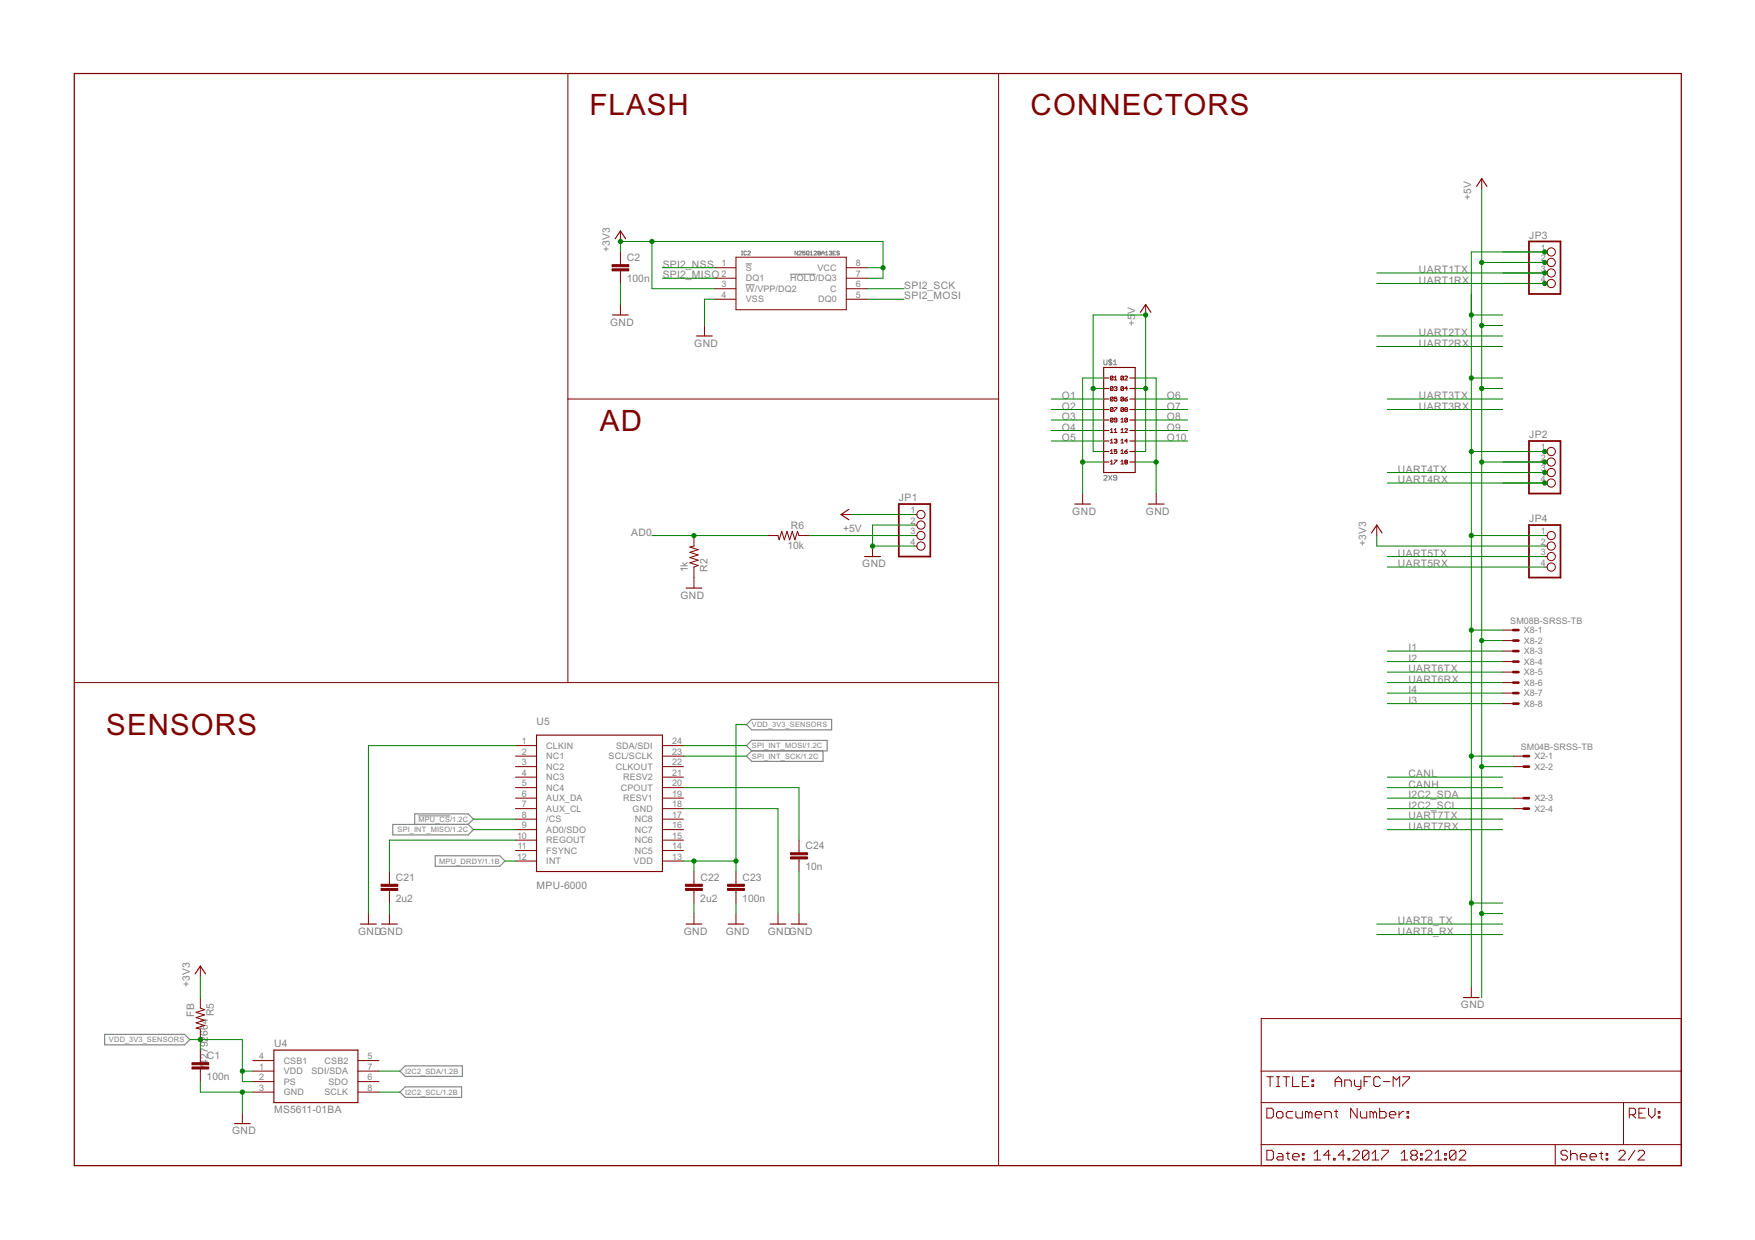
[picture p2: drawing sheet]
<svg xmlns="http://www.w3.org/2000/svg" width="297mm" height="210mm" viewBox="0 0 297 210" stroke-linecap="round" stroke-linejoin="round" font-family="sans-serif">
<g fill="none" stroke="#808080" stroke-width=".17">
<path d="M125.5 43.2h.2M125.5 42.5h.2M125.6 42.5v.7M126.2 44.7h1.1M126.2 48.2h1.5M126.3 42.6l-.1-.1-.3 .1v.5l.1 .1 .3-.1M126.6 42.6l.1-.1 .3 .1-.4 .6h.4M133.7 46.4h4.3M135 42.5v.7l-.4-.7v.7M135.2 42.6l.1-.1 .3 .1-.4 .6h.4M136.3 42.5h-.5v.3l.3-.1 .2 .1-.1 .4-.4-.1M136.5 42.6l.1-.1 .3 .1-.1 .6-.3-.1z"/>
<path d="M136.7 42.9l.2 .3M137.1 43.2h.5M137.1 42.7l.3-.2v.7M137.8 42.6l.1-.1 .3 .1-.4 .6h.4M138.5 42.8l-.1 .1 .1 .3 .4-.1-.2-.3M138.5 42.8l-.1-.1 .1-.2 .4 .1-.2 .2M138.5 42.8h.2M139.1 42.8h.4M139.1 43.2v-.5l.2-.2 .2 .2v.5M139.7 43.2h.4M139.7 42.7l.2-.2v.7M140.4 42.6l.3-.1 .1 .1-.1 .2"/>
<path d="M140.6 42.8h.1M140.7 42.8l.1 .1-.1 .3-.3-.1M141 42.8h.2M141.4 42.5h-.4v.7h.4M142.1 42.6l-.1-.1-.4 .1 .2 .2 .3 .1-.1 .3-.4-.1M186.8 60.9v.7l.2 .1h.2l.2-.1v-.7M187.9 60.8v1.1M188.2 61l-.1-.1-.5 .1 .2 .3h.3l.1 .2-.1 .2h-.3l-.2-.1M188.5 61.7h.5M188.5 61.2l.2-.3v.8M186.8 80.6l.2-.1 .4 .1v.2l-.6 .5h.6M187.6 80.5l.6 .8"/>
<path d="M188.2 80.5l-.6 .8M189 80.9h-.4l-.1-.1 .1-.3 .4 .1v.6l-.1 .1-.4-.1M70.8 138.1h5.4"/>
</g>
<path d="M66.5 139.6h12.7l.9 .8-.9 .9h-12.7zM70.2 139.6v-1.8h9l.9 .9-.9 .9M126.3 126.2l.9-.9h12.8v1.8h-12.8zM126.3 122.7l.9-.9h13.6v1.7h-13.6zM127.2 127.1l-.9 .9 .9 .9h12.1v-1.8M73.7 144.9h10.9l.9 .9-.9 .8h-10.9zM17.7 175.1h13.5l.9 .9-.9 .9h-13.5zM67.7 181.3l.9-.9h9.7v1.8h-9.7zM67.7 184.9l.9-.9h9.5v1.8h-9.5z" fill="none" stroke="#808080" stroke-width=".19"/>
<g fill="none" stroke="#800000" stroke-width=".17">
<path d="M96.1 12.4v103.1M169 12.4v184.9M105 39.1v1.8M250.8 30.2v1.8M105 42.7v2.1M105 45.9v2.1M105 51.5v1.8M119.2 55.1v1.8M121 45.3h3.6M121 47.1h3.6M121 48.9h3.6M121 50.7h3.6"/>
<path d="M124.6 43.5h18.6v8.9h-18.6zM143.2 45.3h3.6M143.2 47.1h3.6M143.2 48.9h3.6M143.2 50.7h3.6M193.9 51.5v1.8M261.5 42.7h.4M261.5 44.4h.4M261.5 46.2h.4M261.5 48h.4M96.1 67.5h72.9M187.9 73.2h.5"/>
<path d="M187.9 74.5l.3-.2v.7M187.9 72.8l.3-.2v.6M187.9 76.3l.3-.2v.7M187.9 78.1l.3-.2v.6M187.9 75h.5M187.9 76.8h.5M187.9 78.5h.5M188.4 63.8l-.4-.1-.1 .5M188.4 65.6l-.4-.2-.1 .6M188.4 67.3l-.4-.1-.1 .6M188.4 69.1l-.4-.1-.1 .6M188.4 70.9l-.4-.1-.1 .5"/>
<path d="M188.4 63.8l-.1 .5-.4-.1M188.4 65.6l-.1 .5-.4-.1M188.4 67.3l-.1 .6-.4-.1M188.4 69.1l-.1 .6-.4-.1M188.4 70.9l-.1 .5-.4-.1M188.4 63.8l-.5 .4M188.4 65.6l-.5 .4M188.4 67.3l-.5 .5M188.4 69.1l-.5 .5M188.4 70.9l-.5 .4M188.6 64.3h.4M188.6 63.9l.2-.2v.6"/>
<path d="M188.6 72.8l.2-.2v.6M188.6 65.6l.3-.2 .1 .2-.1 .2M188.6 69h.4l-.4 .7M188.6 74.4l.3-.1 .1 .1-.1 .3M188.6 77.9h.4l-.4 .6M188.6 73.2h.4M188.8 65.8h.1M188.8 74.7h.1M188.9 65.8l.1 .1-.1 .2-.3-.1M188.9 74.7l.1 .1-.1 .2-.3-.1M189 67.2h-.4v.3l.2-.1 .2 .1-.1 .4-.3-.1M189 71.1h-.3l-.1-.1 .1-.2 .3 .1v.4l-.1 .1-.3-.1"/>
<path d="M189 76.1h-.4v.3l.2-.1 .2 .1-.1 .4-.3-.2M189.7 71.4h.5M189.7 71l.2-.2v.6M189.7 72.8l.2-.2v.6M189.7 74.5l.2-.2v.7M189.7 76.3l.2-.2v.7M189.7 78.1l.2-.2v.6M189.7 73.2h.5M189.7 75h.5M189.7 76.8h.5M189.7 78.5h.5M190.2 63.8l-.4-.1-.1 .5"/>
<path d="M190.2 65.6l-.4-.2-.1 .6M190.2 63.8v.4l-.1 .1-.4-.1M190.2 65.6l-.1 .5-.4-.1M190.2 67.3l-.4-.1-.1 .6M190.2 69.1l-.4-.1-.1 .6M190.2 67.3v.5l-.1 .1-.4-.1M190.2 69.1v.5l-.1 .1-.4-.1M190.2 63.8l-.5 .4M190.2 65.6l-.5 .4M190.2 67.3l-.5 .5M190.2 69.1l-.5 .5M190.4 67.5h.3l.1 .3-.3 .1z"/>
<path d="M190.4 63.8l.1-.1 .3 .1-.4 .5h.4M190.4 72.7l.1-.1 .3 .1-.4 .5h.4M190.4 76.4h.3l.1 .2-.3 .2zM190.5 69.3l-.1-.1 .1-.2 .3 .1-.1 .2M190.5 69.3l-.1 .1 .1 .3 .3-.1-.1-.3M190.5 78.2l-.1-.1 .1-.2 .3 .1-.1 .2M190.5 78.2l-.1 .1 .1 .2 .3-.1-.1-.2M190.5 69.3h.2M190.5 78.2h.2M190.8 70.9l-.1 .5-.3-.1M190.8 65.8h-.4l.3-.4v.7M190.8 74.7h-.4l.3-.4v.7"/>
<path d="M190.8 67.2l-.4 .3M190.8 70.9l-.1-.1-.3 .1v.4M190.8 70.9l-.4 .4M190.8 76.1l-.4 .3M261.5 76.4h.4M261.5 78.2h.4M261.5 80h.4M117.5 90.7v1.7l-.7 .2 1.4 .4-1.4 .5 1.4 .4-1.4 .5 1.4 .4-1.4 .5 1.4 .4-.7 .3v3.5M129.9 90.7h1.8l.2 .7 .4-1.5 .5 1.5 .4-1.5 .4 1.5 .5-1.5 .4 1.5 .5-1.5 .2 .8h1.8M142.3 87.1h1.8M147.7 92.4v1.8M154.8 90.7h.4"/>
<path d="M154.8 87.1h.4M154.8 88.9h.4M154.8 92.4h.4M183.2 83.5v1.8M195.7 83.5v1.8M233 88.9v1.8M261.5 90.7h.4M261.5 92.4h.4M261.5 81.8h.4M261.5 94.2h.4M261.5 96h.4M12.6 115.5h156.4"/>
<path d="M254.3 115.5h1.8M254.3 106.7h1.8M254.3 108.4h1.8M254.3 110.2h1.8M254.3 112h1.8M254.3 113.8h1.8M254.3 117.3h1.8M254.3 119.1h1.8M87.2 126.2h3.6M87.2 128h3.6M87.2 129.8h3.6M87.2 131.6h3.6"/>
<path d="M87.2 133.3h3.6M87.2 135.1h3.6M87.2 136.9h3.6M87.2 138.7h3.6M112.1 126.2h3.6M112.1 128h3.6M112.1 129.8h3.6M112.1 131.6h3.6M112.1 133.3h3.6M112.1 135.1h3.6M112.1 136.9h3.6M112.1 138.7h3.6"/>
<path d="M256.1 128h1.8M256.1 129.8h1.8M256.1 135.1h1.8M256.1 136.9h1.8M62.4 154.6v1.8M65.9 147.5v2.2M65.9 150.7v2.2M65.9 154.6v1.8M87.2 140.4h3.6M87.2 142.2h3.6M87.2 144h3.6M87.2 145.8h3.6"/>
<path d="M112.1 140.4h3.6M112.1 142.2h3.6M112.1 144h3.6M112.1 145.8h3.6M117.5 147.5v2.2M117.5 150.7v2.2M117.5 154.6v1.8M124.6 147.5v2.2M124.6 150.7v2.2M124.6 154.6v1.8M131.7 154.6v1.8M135.2 142.2v2.1"/>
<path d="M135.2 145.4v2.1M135.2 154.6v1.8M33.9 163.5v1.8M33.9 168.9v1.7l.7 .3-1.4 .5 1.4 .4-1.4 .5 1.4 .4-1.4 .4 1.4 .5-1.4 .4 .7 .2v1.8M33.9 177.8v2.1M42.8 179.5h3.6M60.6 179.5h3.5M213.5 172.4h71.1v24.9h-71.1zM249 167.1v1.8M33.9 181v2.1M41 188.4v1.8M42.8 181.3h3.6"/>
<path d="M42.8 183.1h3.6M42.8 184.9h3.6M60.6 181.3h3.5M60.6 183.1h3.5M60.6 184.9h3.5M213.5 181.3h71.1M213.5 186.6h71.1M213.5 193.8h71.1M214.4 187.6h.8l.3 .3v1.1l-.3 .3h-.8zM214.4 194.7h.8l.3 .3v1.1l-.3 .3h-.8zM214.4 182.3h1.1M215 182.3v1.6"/>
<path d="M216 182.3h.6M216 183.9h.6M216.3 195.3h.6l.2 .2v.9h-.8l-.3-.3 .3-.3h.8M216.3 188.2h.6l.2 .2v.6l-.2 .3h-.6l-.3-.3v-.6zM216.3 182.3v1.6M217.1 182.3h1.1M217.7 195.3h.5M217.7 182.3v1.6M218 195v1.1l.2 .3M218.8 195.8h1.1v-.3l-.3-.2h-.5l-.3 .2v.6l.3 .3h.5M218.8 182.3v1.6h1.1M218.8 188.2h-.8l-.3 .2v.6l.3 .3h.8"/>
<path d="M219.3 188.2v.8l.3 .3h.8v-1.1M220.4 183.1h.6M220.4 196.1h.3v.3h-.3zM220.4 195.3h.3v.2h-.3zM221.5 182.3h-1.1v1.6h1.1M221.5 188.4l-.3-.2h-.2v1.1M221.5 188.4l.3-.2 .3 .2v.9M221.5 188.4v.9M222.1 182.8h.2v.3h-.2zM222.1 183.6h.2v.3h-.2zM222.4 196.4h1.1M222.4 195.3l.6-.6v1.7"/>
<path d="M222.6 188.7h1.1v-.3l-.3-.2h-.5l-.3 .2v.6l.3 .3h.5M224.2 189.3v-1.1h.9l.2 .2v.9M225.1 195.5h-1.1l.9-.8v1.7M225.7 196.1h.3v.3h-.3zM225.9 188.2h.5M226 183.1h1.1M226 183.9v-1.1l.5-.5 .6 .5v1.1M226.1 187.9v1.1l.3 .3M227.6 195.5h-1.1l.8-.8v1.7M227.6 183.9v-1.1h.8l.3 .3v.8M228.2 196.1h.2v.3h-.2zM229 195l.2-.3h.6l.3 .3v.3l-1.1 1.1h1.1"/>
<path d="M229.3 182.8v.8l.2 .3h.8M229.7 187.6v1.7l-1.1-1.7v1.7M230.3 188.2v.8l.2 .3h.8v-1.1M230.3 182.8v1.4l-.2 .3h-.3M230.9 183.1h.5M231.7 195v1.1l-.3 .3h-.5l-.3-.3M231.7 195l-.3-.3h-.5l-.3 .3v1.1M231.7 195l-1.1 1.1M232 182.3h-1.1v1.6M232.2 196.4h1.1M232.2 195.3l.6-.6v1.7M232.4 188.4l-.2-.2h-.3v1.1"/>
<path d="M232.4 188.4v.9M232.4 188.4l.3-.2 .3 .2v.9M233.5 187.6v1.7h.8l.3-.3v-.6l-.3-.2h-.8M233.6 182.5l-.3-.2h-.5l-.3 .2v1.1l.3 .3h.5l.3-.3M233.9 194.7h1.1v.3l-1.1 1.1v.3M234.2 183.1h1M235.2 188.7h1v-.3l-.2-.2h-.6l-.2 .2v.6l.2 .3h.6M235.8 183.9v-1.6l.5 .5 .6-.5v1.6M236.8 188.2v1.1M237.2 196.4h1.1M237.2 195.3l.5-.6v1.7M237.4 182.3h1.1v.2l-1.1 1.1v.3"/>
<path d="M237.6 188.2h-.3l-.5 .5M238.1 189h.3v.3h-.3zM238.1 188.2h.3v.2h-.3zM239.1 195.5l-.3 .3v.3l.3 .3h.5l.3-.3v-.3l-.3-.3M239.1 195.5l-.3-.2v-.3l.3-.3h.5l.3 .3v.3l-.3 .2M239.1 195.5h.5M240.4 196.1h.3v.3h-.3zM240.4 195.3h.3v.2h-.3zM241.2 195l.3-.3h.6l.2 .3v.3l-1.1 1.1h1.1M242.9 196.4h1.1M242.9 195.3l.5-.6v1.7M244.5 196.1h.3v.3h-.3z"/>
<path d="M244.5 195.3h.3v.2h-.3zM246.4 195v1.1l-.3 .3h-.5l-.3-.3M246.4 195l-.3-.3h-.5l-.3 .3v1.1M246.4 195l-1.1 1.1M247 195l.2-.3h.6l.3 .3v.3l-1.1 1.1h1.1M263.2 193.8v3.5M265.3 195l-.3-.3h-.5l-.3 .3v.3l.3 .2h.5l.3 .3v.3l-.3 .3h-.5l-.3-.3M265.8 195.5l.3-.2h.6l.2 .2v.9M265.8 194.7v1.7M267.5 195.8h1.1v-.3l-.3-.2h-.6l-.2 .2v.6l.2 .3h.6M269.1 195.8h1.1v-.3l-.3-.2h-.5l-.3 .2v.6l.3 .3h.5M270.7 195.3h.6"/>
<path d="M271 195v1.1l.3 .3M271.8 196.1h.3v.3h-.3zM271.8 195.3h.3v.2h-.3zM274 195l.3-.3h.5l.3 .3v.3l-1.1 1.1h1.1M274.8 186.6v7.2M275.8 188.7h.8l.2-.3v-.5l-.2-.3h-.8v1.7M276.3 188.7l.5 .6M276.7 194.7l-1.1 1.7M277.2 195l.3-.3h.6l.2 .3v.3l-1.1 1.1h1.1M277.4 188.4h.5M278.5 187.6h-1.1v1.7h1.1M279 187.6v1.1l.6 .6 .5-.6v-1.1"/>
<path d="M280.7 189h.2v.3h-.2zM280.7 188.2h.2v.2h-.2z"/>
<circle cx="262.6" cy="48" r=".7"/>
<circle cx="262.6" cy="42.7" r=".7"/>
<circle cx="262.6" cy="46.2" r=".7"/>
<circle cx="262.6" cy="44.4" r=".7"/>
<circle cx="262.6" cy="80" r=".7"/>
<circle cx="262.6" cy="76.4" r=".7"/>
<circle cx="262.6" cy="78.2" r=".7"/>
<circle cx="155.9" cy="90.7" r=".7"/>
<circle cx="155.9" cy="88.9" r=".7"/>
<circle cx="155.9" cy="92.4" r=".7"/>
<circle cx="155.9" cy="87.1" r=".7"/>
<circle cx="262.6" cy="94.2" r=".7"/>
<circle cx="262.6" cy="96" r=".7"/>
<circle cx="262.6" cy="92.4" r=".7"/>
<circle cx="262.6" cy="90.7" r=".7"/>
<circle cx="262.6" cy="81.8" r=".7"/>
</g>
<g fill="none" stroke="#800000" stroke-width=".19">
<path d="M249.9 31.6l.9-1.4 .9 1.4M103.7 53.3h2.6M104.1 40.4l.9-1.3 .9 1.3M117.9 56.9h2.7M193 52.9l.9-1.4 .9 1.4M186.8 62.2h5.3v17.8h-5.3zM186.8 64h.9M186.8 65.8h.9M186.8 67.5h.9M186.8 69.3h.9M186.8 71.1h.9M186.8 72.9h.9"/>
<path d="M186.8 74.7h.9M186.8 76.4h.9M186.8 78.2h.9M191.2 64h.9M191.2 65.8h.9M191.2 67.5h.9M191.2 69.3h.9M191.2 71.1h.9M191.2 72.9h.9M191.2 74.7h.9M191.2 76.4h.9M191.2 78.2h.9"/>
<path d="M116.1 99.5h2.7M143.7 86.2l-1.4 .9 1.4 .9M146.3 94.2h2.7M181.9 85.3h2.7M194.4 85.3h2.6M232.1 90.2l.9-1.3 .9 1.3M90.8 124.4h21.3v23.1h-21.3zM61 156.4h2.7M64.6 156.4h2.6M116.1 156.4h2.7M123.2 156.4h2.7M130.3 156.4h2.7"/>
<path d="M133.9 156.4h2.7M33 164.9l.9-1.4 .9 1.4M46.4 177.8h14.2v8.8h-14.2zM247.7 168.9h2.6M39.7 190.2h2.7"/>
</g>
<g fill="#800000" stroke="#800000" stroke-width=".17">
<path d="M32.5 180.6h2.8v.4h-2.8z"/>
<path d="M32.5 179.9h2.8v.3h-2.8z"/>
<path d="M64.5 150.4h2.8v.3h-2.8z"/>
<path d="M64.5 149.7h2.8v.3h-2.8z"/>
<path d="M116 150.4h2.9v.3h-2.9z"/>
<path d="M116 149.7h2.9v.3h-2.9z"/>
<path d="M133.8 145.1h2.9v.3h-2.9z"/>
<path d="M133.8 144.4h2.9v.3h-2.9z"/>
<path d="M123.1 150.4h2.9v.3h-2.9z"/>
<path d="M123.1 149.7h2.9v.3h-2.9z"/>
<path d="M103.6 45.5h2.8v.3h-2.8z"/>
<path d="M103.6 44.8h2.8v.3h-2.8z"/>
</g>
<path d="M12.6 12.4h272v184.9h-272z" fill="none" stroke="#800000" stroke-width=".21"/>
<path d="M256.1 106.7h.9M256.1 108.4h.9M256.1 110.2h.9M256.1 112h.9M256.1 113.8h.9M256.1 115.5h.9M256.1 117.3h.9M256.1 119.1h.9M257.9 128h.9M257.9 129.8h.9M257.9 135.1h.9M257.9 136.9h.9" fill="none" stroke="#800000" stroke-width=".44"/>
<path d="M258.8 40.9h5.3v8.9h-5.3zM258.8 74.7h5.3v8.8h-5.3zM152.1 85.3h5.4v8.9h-5.4zM258.8 88.9h5.3v8.9h-5.3z" fill="none" stroke="#800000" stroke-width=".3"/>
<g fill="none" stroke="#008000" stroke-width=".17">
<path d="M250.8 32v136.9M105 42.7v-1.8h44.5v6.2h-2.7M105 48v3.5M110.3 40.9v8h10.7M112.1 45.3h8.9M112.1 47.1h8.9M121 50.7h-1.8v4.4M146.8 50.7h6.2M146.8 48.9h6.2M146.8 45.3h2.7M233 48h28.5M233 46.2h28.5"/>
<path d="M233 58.7h21.3M233 56.9h21.3M249 53.3h5.3M250.8 55.1h3.5M250.8 44.4h10.7M261.5 42.7h-12.5v124.4M177.9 69.3h8.9M177.9 67.5h8.9M177.9 72.9h8.9M177.9 74.7h8.9M177.9 71.1h8.9M183.2 78.2h3.6"/>
<path d="M185 65.8h1.8M186.8 64h-3.6v19.5M186.8 76.4h-1.8v-23.1h8.9v23.1h-1.8M192.1 64h3.6v19.5M192.1 78.2h3.6M192.1 65.8h1.8M192.1 69.3h8.9M192.1 67.5h8.9M192.1 72.9h8.9M192.1 74.7h8.9M192.1 71.1h8.9M234.8 69.3h19.5"/>
<path d="M234.8 67.5h19.5M234.8 80h26.7M249 64h5.3M249 76.4h12.5M250.8 78.2h10.7M250.8 65.8h3.5M110.3 90.7h19.6M137 90.7h17.8M144.1 87.1h10.7M154.8 88.9h-7.1v3.5h7.1M233 90.7v1.7h28.5M234.8 81.8h26.7"/>
<path d="M234.8 96h26.7M234.8 94.2h26.7M249 90.7h12.5M234.8 113.8h19.5M234.8 115.5h19.5M234.8 117.3h19.5M234.8 119.1h19.5M234.8 112h19.5M234.8 110.2h19.5M249 106.7h5.3M250.8 108.4h3.5M80.1 138.7h7.1"/>
<path d="M87.2 126.2h-24.8v28.4M115.7 136.9h16v17.7M115.7 126.2h10.6M115.7 133.3h19.5v8.9M115.7 128h10.6M126.3 122.7h-1.7v24.8M234.8 136.9h21.3M234.8 133.3h19.5M234.8 138.7h19.5M234.8 131.6h19.5M234.8 135.1h21.3M249 128h7.1"/>
<path d="M250.8 129.8h5.3M65.9 152.9v1.7M80.1 140.4h7.1M85.5 145.8h1.7M87.2 142.2h-21.3v5.3M115.7 145.8h8.9M117.5 145.8v1.7M117.5 152.9v1.7M124.6 152.9v1.7M135.2 147.5v7.1M233 158.2h21.3M233 156.4h21.3"/>
<path d="M234.8 140.4h19.5M249 152.9h5.3M250.8 154.6h3.5M32.1 176h8.9v7.1h1.8M33.9 165.3v3.6M33.9 176v1.8M33.9 183.1v1.8h8.9M41 184.9v3.5M41 181.3h1.8M64.1 184.9h3.6M64.1 181.3h3.6"/>
</g>
<g fill="#008000" stroke="#008000" stroke-width=".17">
<circle cx="41" cy="184.9" r=".36"/>
<circle cx="183.2" cy="78.2" r=".36"/>
<circle cx="195.7" cy="78.2" r=".36"/>
<circle cx="147.7" cy="92.4" r=".36"/>
<circle cx="249" cy="152.9" r=".36"/>
<circle cx="249" cy="64" r=".36"/>
<circle cx="249" cy="53.3" r=".36"/>
<circle cx="249" cy="106.7" r=".36"/>
<circle cx="249" cy="128" r=".36"/>
<circle cx="249" cy="76.4" r=".36"/>
<circle cx="261.5" cy="76.4" r=".36"/>
<circle cx="261.5" cy="42.7" r=".36"/>
<circle cx="249" cy="90.7" r=".36"/>
<circle cx="33.9" cy="176" r=".36"/>
<circle cx="41" cy="181.3" r=".36"/>
<circle cx="117.5" cy="145.8" r=".36"/>
<circle cx="124.6" cy="145.8" r=".36"/>
<circle cx="110.3" cy="40.9" r=".36"/>
<circle cx="105" cy="40.9" r=".36"/>
<circle cx="149.5" cy="45.3" r=".36"/>
<circle cx="185" cy="65.8" r=".36"/>
<circle cx="193.9" cy="65.8" r=".36"/>
<circle cx="193.9" cy="53.3" r=".36"/>
<circle cx="250.8" cy="55.1" r=".36"/>
<circle cx="250.8" cy="65.8" r=".36"/>
<circle cx="250.8" cy="44.4" r=".36"/>
<circle cx="250.8" cy="108.4" r=".36"/>
<circle cx="250.8" cy="129.8" r=".36"/>
<circle cx="250.8" cy="154.6" r=".36"/>
<circle cx="250.8" cy="78.2" r=".36"/>
<circle cx="261.5" cy="78.2" r=".36"/>
<circle cx="261.5" cy="44.4" r=".36"/>
<circle cx="261.5" cy="81.8" r=".36"/>
<circle cx="261.5" cy="48" r=".36"/>
<circle cx="261.5" cy="46.2" r=".36"/>
<circle cx="261.5" cy="80" r=".36"/>
<circle cx="117.5" cy="90.7" r=".36"/>
</g>
<g font-size="5.6" fill="#800000">
<text x="99.8" y="19.6">FLASH</text>
<text x="174.4" y="19.6">CONNECTORS</text>
<text x="101.5" y="72.9">AD</text>
<text x="18" y="124.4">SENSORS</text>
</g>
<g font-size="1.9" fill="#808080">
<text x="249" y="33.8" transform="rotate(-90 249 33.8)">+5V</text>
<text x="258.8" y="40.4">JP3</text>
<text x="103.2" y="42.7" transform="rotate(-90 103.2 42.7)">+3V3</text>
<text x="106.1" y="47.7">100n</text>
<text x="106.1" y="44.2">C2</text>
<text x="112.2" y="45.3">SPI2_NSS</text>
<text x="112.2" y="47.1">SPI2_MISO</text>
<text x="240.2" y="48">UART1RX</text>
<text x="240.2" y="46.2">UART1TX</text>
<text x="153" y="50.7">SPI2_MOSI</text>
<text x="153" y="48.9">SPI2_SCK</text>
<text x="192.1" y="53.1" transform="rotate(-90 192.1 53.1)">V</text>
<text x="103.3" y="55.1">GND</text>
<text x="117.5" y="58.7">GND</text>
<text x="192.1" y="55.1" transform="rotate(-90 192.1 55.1)">+5</text>
<text x="240.2" y="58.7">UART2RX</text>
<text x="240.2" y="56.9">UART2TX</text>
<text x="179.7" y="69.3">O2</text>
<text x="179.7" y="67.5">O1</text>
<text x="179.7" y="71.1">O3</text>
<text x="197.5" y="67.5">O6</text>
<text x="197.5" y="69.3">O7</text>
<text x="197.5" y="71.1">O8</text>
<text x="240.2" y="69.3">UART3RX</text>
<text x="240.2" y="67.5">UART3TX</text>
<text x="179.7" y="72.9">O4</text>
<text x="179.7" y="74.7">O5</text>
<text x="197.5" y="72.9">O9</text>
<text x="197.5" y="74.7">O10</text>
<text x="258.8" y="74.2">JP2</text>
<text x="236.6" y="81.8">UART4RX</text>
<text x="236.6" y="80">UART4TX</text>
<text x="133.9" y="89.6">R6</text>
<text x="152.2" y="84.9">JP1</text>
<text x="181.5" y="87.1">GND</text>
<text x="193.9" y="87.1">GND</text>
<text x="258.8" y="88.4">JP4</text>
<text x="106.8" y="90.7">AD0</text>
<text x="133.3" y="93">10k</text>
<text x="142.7" y="90.1">+5V</text>
<text x="145.9" y="96">GND</text>
<text x="231.2" y="92.4" transform="rotate(-90 231.2 92.4)">+3V3</text>
<text x="236.6" y="96">UART5RX</text>
<text x="236.6" y="94.2">UART5TX</text>
<text x="115.2" y="101.3">GND</text>
<text x="116.4" y="96.9" transform="rotate(-90 116.4 96.9)">1k</text>
<text x="119.8" y="96.8" transform="rotate(-90 119.8 96.8)">R2</text>
<text x="238.4" y="113.8">UART6TX</text>
<text x="238.4" y="112">I2</text>
<text x="238.4" y="110.2">I1</text>
<text x="238.4" y="115.5">UART6RX</text>
<text x="238.4" y="117.3">I4</text>
<text x="238.4" y="119.1">I3</text>
<text x="90.8" y="122.7">U5</text>
<text x="238.4" y="131.5">CANL</text>
<text x="238.4" y="133.3">CANH</text>
<text x="238.4" y="136.9">I2C2_SCL</text>
<text x="238.4" y="135.1">I2C2_SDA</text>
<text x="136.3" y="143.7">C24</text>
<text x="238.4" y="138.7">UART7TX</text>
<text x="238.4" y="140.4">UART7RX</text>
<text x="67" y="149.1">C21</text>
<text x="118.6" y="149.1">C22</text>
<text x="125.7" y="149.1">C23</text>
<text x="136.3" y="147.3">10n</text>
<text x="67" y="152.6">2u2</text>
<text x="90.8" y="150.6">MPU-6000</text>
<text x="118.5" y="152.6">2u2</text>
<text x="125.6" y="152.6">100n</text>
<text x="60.6" y="158.2">GNDGND</text>
<text x="115.7" y="158.2">GND</text>
<text x="122.8" y="158.2">GND</text>
<text x="129.9" y="158.2">GNDGND</text>
<text x="236.6" y="158.2">UART8_RX</text>
<text x="236.6" y="156.4">UART8_TX</text>
<text x="32.1" y="167.1" transform="rotate(-90 32.1 167.1)">+3V3</text>
<text x="32.8" y="172.1" transform="rotate(-90 32.8 172.1)">FB</text>
<text x="36.2" y="172" transform="rotate(-90 36.2 172)">R5</text>
<text x="247.3" y="170.7">GND</text>
<text x="35" y="179.3">C1</text>
<text x="46.4" y="177.2">U4</text>
<text x="35" y="182.8">100n</text>
<text x="35.2" y="181.2" transform="rotate(-90 35.2 181.2)">7</text>
<text x="35.2" y="180.2" transform="rotate(-90 35.2 180.2)">42792664</text>
<text x="39.3" y="192">GND</text>
<text x="46.4" y="188.4">MS5611-01BA</text>
</g>
<g font-size="1.7" fill="#808080">
<text x="122.1" y="45.1">1</text>
<text x="122.1" y="46.9">2</text>
<text x="126.2" y="45.9">S</text>
<text x="126.2" y="47.6">DQ1</text>
<text x="133.7" y="47.6">HOLD/DQ3</text>
<text x="138.3" y="45.9">VCC</text>
<text x="144.9" y="45.1">8</text>
<text x="144.9" y="46.9">7</text>
<text x="260.8" y="42.4">1</text>
<text x="260.8" y="44.2">2</text>
<text x="260.8" y="46">3</text>
<text x="260.8" y="47.7">4</text>
<text x="122.1" y="48.6">3</text>
<text x="122.1" y="50.4">4</text>
<text x="126.2" y="49.4">W/VPP/DQ2</text>
<text x="126.2" y="51.2">VSS</text>
<text x="138.5" y="51.2">DQ0</text>
<text x="140.5" y="49.4">C</text>
<text x="144.9" y="48.6">6</text>
<text x="144.9" y="50.4">5</text>
<text x="260.8" y="76.2">1</text>
<text x="260.8" y="78">2</text>
<text x="260.8" y="79.7">3</text>
<text x="260.8" y="81.5">4</text>
<text x="154.1" y="86.9">1</text>
<text x="154.1" y="88.6">2</text>
<text x="154.1" y="90.4">3</text>
<text x="154.1" y="92.2">4</text>
<text x="260.8" y="90.4">1</text>
<text x="260.8" y="92.2">2</text>
<text x="260.8" y="94">3</text>
<text x="260.8" y="95.7">4</text>
<text x="255.6" y="105.7">SM08B-SRSS-TB</text>
<text x="257.9" y="107.2">X8-1</text>
<text x="257.9" y="109">X8-2</text>
<text x="257.9" y="110.7">X8-3</text>
<text x="257.9" y="112.5">X8-4</text>
<text x="257.9" y="114.3">X8-5</text>
<text x="257.9" y="116.1">X8-6</text>
<text x="257.9" y="117.9">X8-7</text>
<text x="257.9" y="119.6">X8-8</text>
<text x="88.3" y="126">1</text>
<text x="113.8" y="126">24</text>
<text x="88.3" y="127.7">2</text>
<text x="88.3" y="129.5">3</text>
<text x="88.3" y="131.3">4</text>
<text x="92.5" y="126.7">CLKIN</text>
<text x="92.5" y="128.5">NC1</text>
<text x="92.5" y="130.3">NC2</text>
<text x="103" y="128.5">SCL/SCLK</text>
<text x="104.2" y="130.3">CLKOUT</text>
<text x="104.3" y="126.7">SDA/SDI</text>
<text x="113.8" y="131.3">21</text>
<text x="113.8" y="129.5">22</text>
<text x="113.8" y="127.7">23</text>
<text x="257.4" y="127">SM04B-SRSS-TB</text>
<text x="259.7" y="128.5">X2-1</text>
<text x="259.7" y="130.3">X2-2</text>
<text x="88.3" y="133.1">5</text>
<text x="88.3" y="134.8">6</text>
<text x="88.3" y="136.6">7</text>
<text x="92.5" y="132.1">NC3</text>
<text x="92.5" y="133.9">NC4</text>
<text x="92.5" y="135.6">AUX_DA</text>
<text x="92.5" y="137.4">AUX_CL</text>
<text x="105.1" y="133.8">CPOUT</text>
<text x="105.5" y="135.6">RESV1</text>
<text x="105.5" y="132.1">RESV2</text>
<text x="107.1" y="137.4">GND</text>
<text x="113.8" y="136.6">18</text>
<text x="113.8" y="134.8">19</text>
<text x="113.8" y="133.1">20</text>
<text x="259.7" y="135.6">X2-3</text>
<text x="259.7" y="137.4">X2-4</text>
<text x="87.5" y="142">10</text>
<text x="87.6" y="143.7">11</text>
<text x="88.3" y="138.4">8</text>
<text x="88.3" y="140.2">9</text>
<text x="92.4" y="139.2">/CS</text>
<text x="92.5" y="141">AD0/SDO</text>
<text x="92.5" y="142.7">REGOUT</text>
<text x="107.4" y="142.7">NC6</text>
<text x="107.4" y="141">NC7</text>
<text x="107.4" y="139.2">NC8</text>
<text x="113.8" y="143.7">14</text>
<text x="113.8" y="142">15</text>
<text x="113.8" y="140.2">16</text>
<text x="113.8" y="138.4">17</text>
<text x="87.5" y="145.5">12</text>
<text x="92.5" y="144.5">FSYNC</text>
<text x="92.5" y="146.3">INT</text>
<text x="107.2" y="146.3">VDD</text>
<text x="107.4" y="144.5">NC5</text>
<text x="113.8" y="145.5">13</text>
<text x="43.9" y="179.3">4</text>
<text x="62.2" y="179.3">5</text>
<text x="43.9" y="181.1">1</text>
<text x="43.9" y="182.8">2</text>
<text x="43.9" y="184.6">3</text>
<text x="48" y="180.1">CSB1</text>
<text x="48" y="181.9">VDD</text>
<text x="48" y="183.6">PS</text>
<text x="48" y="185.4">GND</text>
<text x="52.7" y="181.8">SDI/SDA</text>
<text x="54.9" y="185.4">SCLK</text>
<text x="54.9" y="180.1">CSB2</text>
<text x="55.6" y="183.6">SDO</text>
<text x="62.2" y="184.6">8</text>
<text x="62.2" y="182.8">6</text>
<text x="62.2" y="181.1">7</text>
</g>
<g font-size="1.4" fill="#808080">
<text x="127.3" y="123.1">VDD_3V3_SENSORS</text>
<text x="127.3" y="126.7">SPI_INT_MOSI/1.2C</text>
<text x="127.3" y="128.4">SPI_INT_SCK/1.2C</text>
<text x="67.3" y="140.9">SPI_INT_MISO/1.2C</text>
<text x="70.8" y="139.1">MPU_CS/1.2C</text>
<text x="74.3" y="146.2">MPU_DRDY/1.1B</text>
<text x="18.4" y="176.4">VDD_3V3_SENSORS</text>
<text x="68.6" y="185.3">I2C2_SCL/1.2B</text>
<text x="68.6" y="181.8">I2C2_SDA/1.2B</text>
</g>
</svg>
